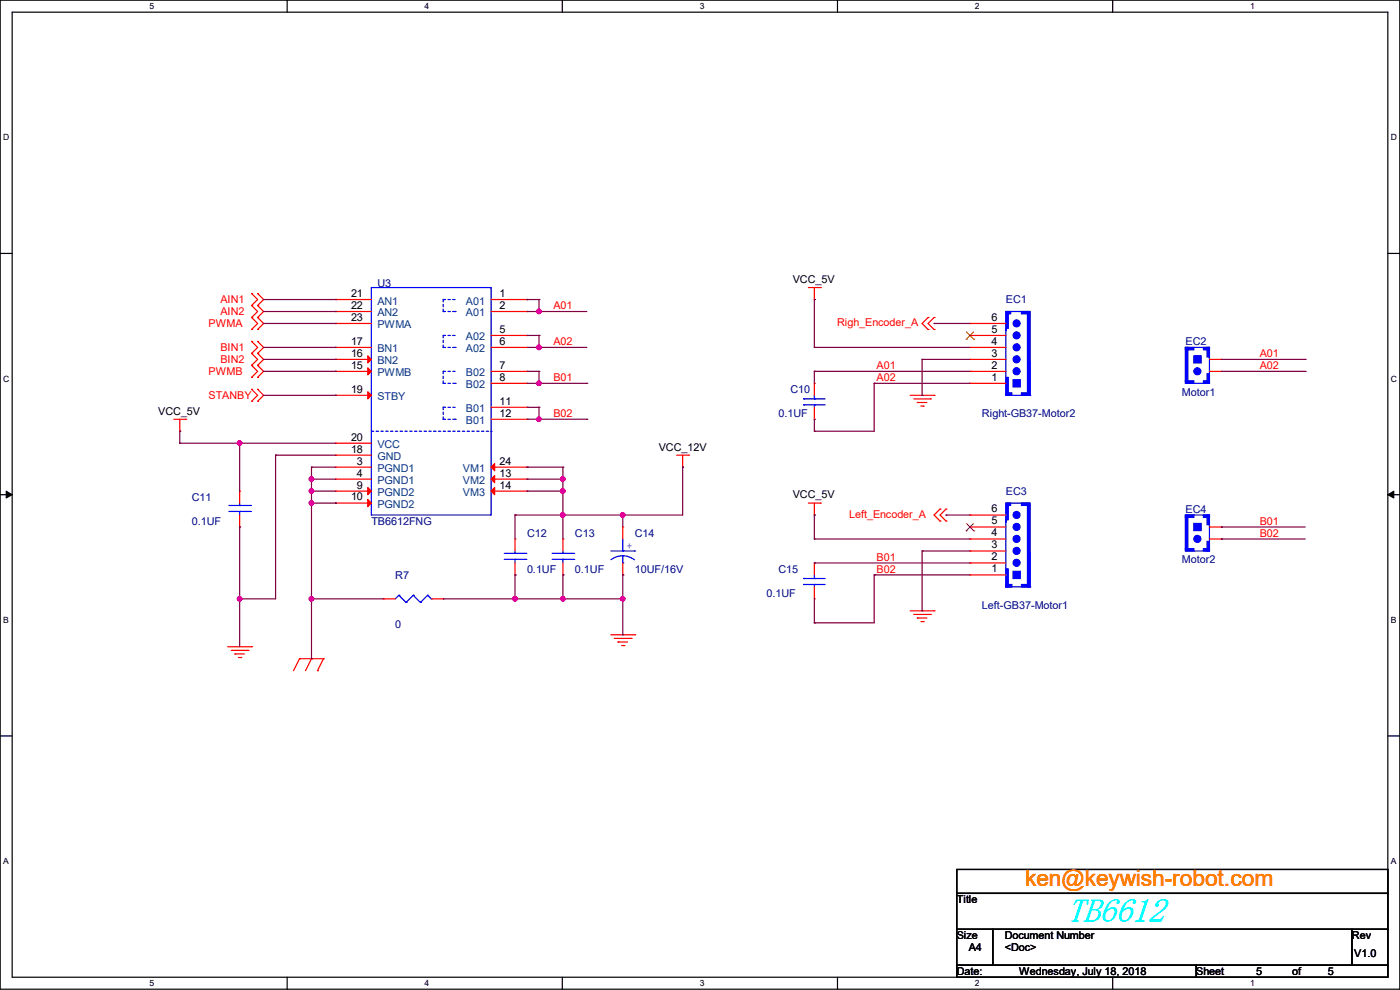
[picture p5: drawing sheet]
<svg xmlns="http://www.w3.org/2000/svg" width="297mm" height="210mm" viewBox="0 0 297 210" stroke-linecap="round" stroke-linejoin="round" font-family="sans-serif">
<path d="M0 0h297v209.8h-297zM2.6 2.6h291.8v204.7h-291.8z" fill="none" stroke="#000" stroke-width=".25"/>
<g fill="#fff">
<path d="M31.7 .3h1v2h-1z"/>
<path d="M31.7 207.6h1v1.9h-1z"/>
</g>
<path d="M60.9 0v2.6M60.9 207.3v2.5" fill="none" stroke="#000" stroke-width=".25"/>
<g fill="#fff">
<path d="M90.1 .3h1v2h-1z"/>
<path d="M90.1 207.6h1v1.9h-1z"/>
</g>
<path d="M119.3 0v2.6M119.3 207.3v2.5" fill="none" stroke="#000" stroke-width=".25"/>
<g fill="#fff">
<path d="M148.5 .3h.9v2h-.9z"/>
<path d="M148.5 207.6h.9v1.9h-.9z"/>
</g>
<path d="M177.7 0v2.6M177.7 207.3v2.5" fill="none" stroke="#000" stroke-width=".25"/>
<g fill="#fff">
<path d="M206.8 .3h1v2h-1z"/>
<path d="M206.8 207.6h1v1.9h-1z"/>
</g>
<path d="M236.1 0v2.6M236.1 207.3v2.5" fill="none" stroke="#000" stroke-width=".25"/>
<g fill="#fff">
<path d="M265.2 .3h1v2h-1z"/>
<path d="M265.2 207.6h1v1.9h-1z"/>
<path d="M.7 28.2h1.2v1.9h-1.2z"/>
<path d="M295.1 28.2h1.2v1.9h-1.2z"/>
<path d="M.7 79.3h1.2v2h-1.2z"/>
<path d="M295.1 79.3h1.2v2h-1.2z"/>
</g>
<path d="M0 53.8h2.6M294.4 53.8h2.6" fill="none" stroke="#000" stroke-width=".25"/>
<g fill="#fff">
<path d="M.7 130.5h1.2v2h-1.2z"/>
<path d="M295.1 130.5h1.1v2h-1.1z"/>
</g>
<path d="M0 104.9h2.6M294.4 104.9h2.6" fill="none" stroke="#000" stroke-width=".25"/>
<path d="M1.3 104.2l1.3 .7-1.3 .8zM294.4 104.9l1.3-.7v1.5z" fill="#000" stroke="#000" stroke-width=".21"/>
<g fill="#fff">
<path d="M.7 181.7h1.2v2h-1.2z"/>
<path d="M295.1 181.7h1.1v2h-1.1z"/>
</g>
<path d="M0 156.1h2.6M294.4 156.1h2.6M203 184.4h91.4v5.1h-91.4zM203 189.5h91.4v7.6h-91.4zM203 197.1h7.6v7.7h-7.6zM210.6 197.1h76.2v7.7h-76.2zM286.8 197.1h7.6v7.7h-7.6zM203 204.8h50.8v2.5h-50.8zM253.8 204.8h40.6v2.5h-40.6z" fill="none" stroke="#000" stroke-width=".25"/>
<g fill="none" stroke="#f00" stroke-width=".25">
<path d="M53.4 64.8h.1M53.4 62.3h.1M53.4 67.4h.1M53.4 69.9h.1M53.4 75h.1M53.4 72.4h.1M53.4 77.5h.1M53.4 62.3l1.3 1.2-1.3 1.3M53.4 64.8l1.3 1.3-1.3 1.3M53.4 67.4l1.3 1.2-1.3 1.3M53.4 72.4l1.3 1.3-1.3 1.3M53.4 75l1.3 1.2-1.3 1.3"/>
<path d="M53.4 77.5l1.3 1.3-1.3 1.3M54.7 62.3h.1M54.7 64.8h.1M54.7 67.4h.1M54.7 69.9h.1M54.7 72.4h.1M54.7 75h.1M54.7 77.5h.1M54.7 62.3l1.2 1.2-1.2 1.3M54.7 64.8l1.2 1.3-1.2 1.3M54.7 67.4l1.2 1.2-1.2 1.3M54.7 72.4l1.2 1.3-1.2 1.3"/>
<path d="M54.7 75l1.2 1.2-1.2 1.3M54.7 77.5l1.2 1.3-1.2 1.3M71.2 63.5h.1M71.2 76.2h.1M71.2 78.8h.1M71.2 66.1h.1M71.2 68.6h.1M71.2 73.7h.1M71.2 76.2h7.6M71.2 78.8h7.6M71.2 63.5h7.6M71.2 66.1h7.6"/>
<path d="M71.2 68.6h7.6M71.2 73.7h7.6M104.2 78.8h7.6M104.2 63.5h7.6M104.2 66.1h7.6M104.2 73.7h7.6M104.2 71.2h7.6M111.8 63.5h.1M111.8 78.8h.1M111.8 66.1h.1M111.8 71.2h.1M111.8 73.7h.1"/>
<path d="M171.5 61h2.5M172.8 63.5h.1M172.8 61v2.5M174 61h.1M196.9 69.9h.1M196.9 67.4h.1M196.9 67.4l-1.3 1.2 1.3 1.3M198.2 69.9h.1M198.2 67.4h.1M198.2 67.4l-1.3 1.2 1.3 1.3M205.8 78.8h.1M205.8 76.2h.1"/>
<path d="M205.8 73.7h.1M205.8 71.2h.1M205.8 68.6h.1M205.8 76.2h7.6M205.8 78.8h7.6M205.8 68.6h7.6M205.8 73.7h7.6M205.8 71.2h7.6M256.6 76.2h2.5M256.6 78.8h2.5M259.1 76.2h.1M259.1 78.8h.1"/>
<path d="M36.9 88.9h2.5M38.1 91.5h.1M38.1 88.9v2.6M39.4 88.9h.1M53.4 80.1h.1M53.4 85.1h.1M53.4 82.6h.1M53.4 82.6l1.3 1.3-1.3 1.2M54.7 80.1h.1M54.7 82.6h.1M54.7 85.1h.1M54.7 82.6l1.2 1.3-1.2 1.2"/>
<path d="M71.2 83.9h.1M71.2 94h.1M71.2 96.6h.1M71.2 99.1h.1M71.2 96.6h7.6M71.2 83.9h7.6M71.2 99.1h7.6M71.2 94h7.6M104.2 88.9h7.6M104.2 81.3h7.6M104.2 86.4h7.6M104.2 99.1h7.6"/>
<path d="M111.8 81.3h.1M111.8 86.4h.1M111.8 99.1h.1M111.8 88.9h.1M143.6 96.6h2.5M144.8 99.1h.1M144.8 96.6v2.5M146.1 96.6h.1M172.8 88.9h.1M172.8 81.3h.1M172.8 81.3v2.6M172.8 86.4v2.5"/>
<path d="M193.1 83.9h5.1M193.8 84.6h3.6M194.6 85.4h.1M194.6 85.4h2M195.4 86.1h.5M195.9 86.1h.1M197.4 84.6h.1M198.2 83.9h.1M205.8 81.3h.1M205.8 81.3h7.6M50.8 104.2h.1M50.8 111.8h.1"/>
<path d="M50.8 104.2v2.5M50.8 109.3v2.5M71.2 101.6h.1M71.2 104.2h.1M71.2 106.7h.1M71.2 106.7h7.6M71.2 101.6h7.6M71.2 104.2h7.6M104.2 101.6h7.6M104.2 104.2h7.6M109.3 114.3h.1M109.3 114.3v2.6"/>
<path d="M109.3 119.4v2.6M111.8 101.6h.1M111.8 104.2h.1M119.4 114.3h.1M119.4 114.3v2.6M119.4 119.4v2.6M132.1 111.8h.1M132.1 111.8v2.5M132.1 119.4v2.6M171.5 106.7h2.5M172.8 109.3h.1M172.8 119.4h.1"/>
<path d="M172.8 106.7v2.6M172.8 119.4v2.6M174 106.7h.1M199.4 110.5h.1M199.4 108h.1M199.4 108l-1.2 1.3 1.2 1.2M200.7 110.5h.1M200.7 108h.1M200.7 108l-1.3 1.3 1.3 1.2M205.8 119.4h.1M205.8 116.9h.1M205.8 114.3h.1"/>
<path d="M205.8 111.8h.1M205.8 109.3h.1M205.8 111.8h7.6M205.8 114.3h7.6M205.8 119.4h7.6M205.8 116.9h7.6M205.8 109.3h7.6M256.6 111.8h2.5M256.6 114.3h2.5M259.1 111.8h.1M259.1 114.3h.1M48.3 137.2h5.1"/>
<path d="M49.1 138h3.5M49.8 138.7h.1M49.8 138.7h2.1M50.6 139.5h.5M51.1 139.5h.1M52.6 138h.1M53.4 137.2h.1M63.5 139.7h.1M63.5 139.7l-1.2 2.6M63.5 139.7h5.1M66.1 139.7h.1M66.1 139.7l-1.3 2.6"/>
<path d="M68.6 139.7h.1M68.6 139.7l-1.2 2.6M81.3 127h.1M81.3 127h2.6M91.5 127h2.5M94 127h.1M109.3 122h.1M119.4 122h.1M129.6 134.7h5.1M130.3 135.4h3.6M131.1 136.2h.1M131.1 136.2h2"/>
<path d="M131.9 136.9h.5M132.1 122h.1M132.4 136.9h.1M133.9 135.4h.1M134.7 134.7h.1M172.8 127h.1M172.8 124.5v2.5M193.1 129.6h5.1M193.8 130.3h3.6M194.6 131.1h.1M194.6 131.1h2M195.4 131.9h.5"/>
<path d="M195.9 131.9h.1M197.4 130.3h.1M198.2 129.6h.1M205.8 122h.1M205.8 122h7.6M67.4 142.3h.1"/>
</g>
<g fill="none" stroke="#00f" stroke-width=".25">
<path d="M78.8 61h25.4v48.3h-25.4zM213.4 66.1h5.1v17.8h-5.1zM218.5 76.5v7.4M251.5 73.7h5.1v7.6h-5.1zM251.5 73.7v7.4M170.5 84.6h.1M170.5 85.9h.1M170.5 84.6h4.5M170.5 85.9h4.5M172.8 85.9h.1M172.8 84.6h.1M172.8 83.9v.7"/>
<path d="M172.8 85.9v.5M218.5 83.9h.1M251.5 81.1h.1M48.6 108.5h4.5M48.6 107.2h4.5M50.8 107.2h.1M50.8 108.5h.1M50.8 106.7v.5M50.8 108.5v.8M53.1 108.5h.1M53.1 107.2h.1M107 118.7h4.5"/>
<path d="M107 117.4h4.5M109.3 117.4h.1M109.3 118.7h.1M109.3 116.9v.5M109.3 118.7v.7M111.5 118.7h.1M111.5 117.4h.1M117.1 118.7h4.6M117.1 117.4h4.6M119.4 117.4h.1M119.4 118.7h.1M119.4 116.9v.5"/>
<path d="M119.4 118.7v.7M121.7 118.7h.1M121.7 117.4h.1M129.6 116.9h5.1M132.1 119.4h.1M132.1 116.9h.1M132.1 117.9l1.6 .3 .9 .6M132.1 117.9l-1 .1-1.5 .7M132.1 114.3v2.6M132.1 117.9v1.5M134.7 116.9h.1M213.4 106.7h5.1v17.8h-5.1z"/>
<path d="M218.5 117.1v7.4M251.5 109.3h5.1v7.6h-5.1zM251.5 116.6h.1M251.5 109.3v7.3M84.6 126.3h.1M84.6 126.3l-.7 .7M84.6 126.3l1.5 1.5M86.1 127.8h.1M87.7 126.3h.1M87.7 126.3l-1.6 1.5M87.7 126.3l1.5 1.5M89.2 127.8h.1"/>
<path d="M90.7 126.3h.1M90.7 126.3l-1.5 1.5M90.7 126.3l.8 .7M91.5 127h.1M170.5 122.7h.1M170.5 124h.1M170.5 122.7h4.5M170.5 124h4.5M172.8 124h.1M172.8 122.7h.1M172.8 122v.7M172.8 124v.5"/>
<path d="M218.5 124.5h.1"/>
</g>
<g fill="#00f" stroke="#00f" stroke-width=".25">
<path d="M253.3 111h1.5v1.6h-1.5z" fill-rule="evenodd"/>
<path d="M255.3 109.3h1.3v.5h-1.3z" fill-rule="evenodd"/>
<path d="M251.5 109.3h1.8v.5h-1.8z" fill-rule="evenodd"/>
<path d="M251.5 109.3h.5v7.3h-.5z" fill-rule="evenodd"/>
<path d="M251.5 116.4h1.8v.5h-1.8z" fill-rule="evenodd"/>
<path d="M255.3 116.4h1.3v.5h-1.3z" fill-rule="evenodd"/>
<path d="M256.1 114.9h.5v2h-.5z" fill-rule="evenodd"/>
<path d="M256.1 109.3h.5v2h-.5z" fill-rule="evenodd"/>
<path d="M253.3 75.5h1.5v1.5h-1.5z" fill-rule="evenodd"/>
<path d="M255.3 73.7h1.3v.5h-1.3z" fill-rule="evenodd"/>
<path d="M251.5 73.7h1.8v.5h-1.8z" fill-rule="evenodd"/>
<path d="M251.5 73.7h.5v7.4h-.5z" fill-rule="evenodd"/>
<path d="M251.5 80.8h1.8v.5h-1.8z" fill-rule="evenodd"/>
<path d="M255.3 80.8h1.3v.5h-1.3z" fill-rule="evenodd"/>
<path d="M256.1 79.3h.5v2h-.5z" fill-rule="evenodd"/>
<path d="M256.1 73.7h.5v2h-.5z" fill-rule="evenodd"/>
<path d="M214.9 121.2h1.6v1.5h-1.6z" fill-rule="evenodd"/>
<path d="M213.4 120.7h.5v3.8h-.5z" fill-rule="evenodd"/>
<path d="M213.4 124h1.3v.5h-1.3z" fill-rule="evenodd"/>
<path d="M216.7 124h1.8v.5h-1.8z" fill-rule="evenodd"/>
<path d="M218 107.2h.5v17.3h-.5z" fill-rule="evenodd"/>
<path d="M216.7 106.7h1.8v.5h-1.8z" fill-rule="evenodd"/>
<path d="M213.4 106.7h1v.5h-.5v3.1h-.5v.5z" fill-rule="evenodd"/>
<path d="M214.9 80.6h1.6v1.5h-1.6z" fill-rule="evenodd"/>
<path d="M213.4 80.1h.5v3.8h-.5z" fill-rule="evenodd"/>
<path d="M213.4 83.4h1.3v.5h-1.3z" fill-rule="evenodd"/>
<path d="M216.7 83.4h1.8v.5h-1.8z" fill-rule="evenodd"/>
<path d="M218 66.6h.5v17.3h-.5z" fill-rule="evenodd"/>
<path d="M216.7 66.1h1.8v.5h-1.8z" fill-rule="evenodd"/>
<path d="M213.4 66.1h1v.5h-.5v3h-.5v.5z" fill-rule="evenodd"/>
<circle cx="254" cy="114.3" r=".74"/>
<circle cx="254" cy="78.8" r=".74"/>
<circle cx="215.7" cy="119.4" r=".74"/>
<circle cx="215.7" cy="116.9" r=".74"/>
<circle cx="215.7" cy="114.3" r=".74"/>
<circle cx="215.7" cy="111.8" r=".74"/>
<circle cx="215.7" cy="109.2" r=".74"/>
<circle cx="215.7" cy="78.8" r=".74"/>
<circle cx="215.7" cy="76.2" r=".74"/>
<circle cx="215.7" cy="73.7" r=".74"/>
<circle cx="215.7" cy="71.1" r=".74"/>
<circle cx="215.7" cy="68.6" r=".74"/>
</g>
<path d="M205 72h.1M205 70.4l1.6 1.6M206.5 70.4l-1.5 1.6M206.6 72h.1M205 112.6h.1M205 111l1.6 1.6M206.5 111l-1.5 1.6M206.6 112.6h.1" fill="none" stroke="#804000" stroke-width=".21"/>
<g fill="none" stroke="#00f" stroke-width=".25" stroke-dasharray=".5">
<path d="M94 63.5h.1M94 63.5v2.6M94 66.1h.1M94 66.1h2.6M94 71.2h.1M94 73.7h2.6M94 71.2v2.5M94 73.7h.1M94 78.8h.1M94 78.8v2.5M96.6 63.5h-2.6M96.6 66.1h.1"/>
<path d="M96.6 71.2h-2.6M96.6 73.7h.1M96.6 78.8h-2.6M78.8 91.5h25.4M94 81.3h2.6M94 81.3h.1M94 86.4h.1M94 88.9h2.6M94 86.4v2.5M94 88.9h.1M96.6 81.3h.1M96.6 86.4h-2.6"/>
<path d="M96.6 88.9h.1M104.2 91.5h.1"/>
</g>
<g fill="#f00" stroke="#f00" stroke-width=".25">
<path d="M104.2 99.1l.7-.8v1.6z"/>
<path d="M104.2 101.6l.7-.7v1.5z"/>
<path d="M104.2 104.2l.7-.8v1.5z"/>
<path d="M78 75.5l.8 .7-.8 .8z"/>
<path d="M78 78l.8 .8-.8 .7z"/>
<path d="M78 83.1l.8 .8-.8 .7z"/>
<path d="M78 103.4l.8 .8-.8 .7z"/>
<path d="M78 106l.8 .7-.8 .8z"/>
</g>
<g fill="none" stroke="#800040" stroke-width=".25">
<path d="M55.9 78.8h15.3M55.9 68.6h15.3M55.9 63.5h15.3M55.9 66.1h15.3M55.9 73.7h15.3M55.9 76.2h15.3M71.2 63.5h.1M71.2 66.1h.1M71.2 68.6h.1M71.2 73.7h.1M71.2 76.2h.1M71.2 78.8h.1"/>
<path d="M111.8 63.5h.1M111.8 78.8h2.5M111.8 63.5h2.5M111.8 66.1h12.7M111.8 73.7h12.7M111.8 71.2h2.5M114.3 66.1h.1M114.3 73.7h.1M114.3 63.5h.1M114.3 71.2h.1M114.3 78.8h.1M114.3 63.5v2.6"/>
<path d="M114.3 71.2v2.5M114.3 78.8v2.5M172.8 78.8h.1M172.8 73.7h.1M172.8 63.5h.1M172.8 78.8h33M172.8 73.7h33M172.8 63.5v10.2M172.8 78.8v2.5M195.6 76.2h.1M195.6 76.2h10.2M195.6 76.2v7.7"/>
<path d="M198.2 68.6h.1M198.2 68.6h7.6M259.1 78.8h17.8M259.1 76.2h17.8M276.9 76.2h.1M276.9 78.8h.1M38.1 94h.1M38.1 91.5h.1M38.1 94h33.1M38.1 91.5v2.5M50.8 94h.1M50.8 94v10.2"/>
<path d="M55.9 83.9h15.3M58.5 96.6h.1M58.5 96.6v30.4h-7.7M58.5 96.6h12.7M66.1 99.1h.1M66.1 99.1h5.1M66.1 99.1v40.6M71.2 83.9h.1M111.8 99.1h.1M111.8 99.1h7.6M111.8 81.3h12.7M111.8 88.9h12.7"/>
<path d="M111.8 86.4h2.5M114.3 81.3h.1M114.3 88.9h.1M114.3 86.4h.1M114.3 86.4v2.5M119.4 99.1h.1M119.4 99.1v15.2M124.5 81.3h.1M124.5 88.9h.1M144.8 99.1h.1M144.8 99.1v10.2h-35.5M172.8 88.9h.1"/>
<path d="M172.8 91.5h.1M172.8 88.9v2.6M185.5 81.3h.1M185.5 81.3h20.3M185.5 81.3v10.2h-12.7M195.6 83.9h.1M50.8 111.8h.1M50.8 111.8v25.4M66.1 104.2h.1M66.1 106.7h.1M66.1 101.6h.1M66.1 101.6h5.1"/>
<path d="M66.1 104.2h5.1M66.1 106.7h5.1M71.2 106.7h.1M109.3 109.3h.1M109.3 109.3v5M111.8 101.6h.1M111.8 104.2h.1M111.8 101.6h7.6M111.8 104.2h7.6M119.4 109.3h.1M119.4 101.6h.1M119.4 104.2h.1"/>
<path d="M132.1 109.3h.1M132.1 109.3v2.5M172.8 119.4h.1M172.8 114.3h.1M172.8 109.3h.1M172.8 119.4h33M172.8 109.3v5M172.8 114.3h33M195.6 116.9h.1M195.6 116.9h10.2M195.6 116.9v12.7M200.7 109.3h.1"/>
<path d="M200.7 109.3h5.1M259.1 111.8h.1M259.1 114.3h.1M259.1 111.8h17.8M259.1 114.3h17.8M50.8 127h.1M66.1 127h.1M66.1 139.7h.1M66.1 127h15.2M94 127h38.1M109.3 122h.1M109.3 127h.1"/>
<path d="M109.3 122v5M119.4 122h.1M119.4 127h.1M119.4 122v5M132.1 122h.1M132.1 134.7h.1M132.1 122v12.7M172.8 132.1h.1M172.8 127v5.1M185.5 122h.1M185.5 122h20.3M185.5 122v10.1h-12.7"/>
<path d="M195.6 129.6h.1"/>
</g>
<g fill="#f0f" stroke="#f0f" stroke-width=".25">
<circle cx="132.1" cy="109.2" r=".49"/>
<circle cx="119.4" cy="127" r=".49"/>
<circle cx="109.2" cy="127" r=".49"/>
<circle cx="119.4" cy="101.6" r=".49"/>
<circle cx="119.4" cy="109.2" r=".49"/>
<circle cx="119.4" cy="104.2" r=".49"/>
<circle cx="114.3" cy="66.1" r=".49"/>
<circle cx="114.3" cy="73.7" r=".49"/>
<circle cx="114.3" cy="88.9" r=".49"/>
<circle cx="132.1" cy="127" r=".49"/>
<circle cx="50.8" cy="94" r=".49"/>
<circle cx="114.3" cy="81.3" r=".49"/>
<circle cx="66.1" cy="104.2" r=".49"/>
<circle cx="66.1" cy="101.6" r=".49"/>
<circle cx="50.8" cy="127" r=".49"/>
<circle cx="66.1" cy="106.7" r=".49"/>
<circle cx="66.1" cy="127" r=".49"/>
</g>
<text font-size="7.2" fill="#0ff" x="226.4" y="195.7">TB6612</text>
<text font-size="4.8" fill="#ff8000" x="217.5" y="188">ken@keywish-robot.com</text>
<g font-size="2.3" fill="#f00">
<text x="46.8" y="64.3">AIN1</text>
<text x="117.4" y="65.6">A01</text>
<text x="44.2" y="69.4">PWMA</text>
<text x="46.8" y="66.9">AIN2</text>
<text x="177.6" y="69.2">Righ_Encoder_A</text>
<text x="46.8" y="74.5">BIN1</text>
<text x="46.8" y="77">BIN2</text>
<text x="117.4" y="73.2">A02</text>
<text x="267.3" y="75.7">A01</text>
<text x="44.2" y="79.6">PWMB</text>
<text x="117.4" y="80.8">B01</text>
<text x="186" y="78.3">A01</text>
<text x="186" y="80.8">A02</text>
<text x="267.3" y="78.3">A02</text>
<text x="44.2" y="84.7">STANBY</text>
<text x="117.4" y="88.4">B02</text>
<text x="180.1" y="109.8">Left_Encoder_A</text>
<text x="267.3" y="111.3">B01</text>
<text x="267.3" y="113.8">B02</text>
<text x="186" y="118.9">B01</text>
<text x="186" y="121.5">B02</text>
</g>
<g font-size="2.3">
<text x="74.5" y="63">21</text>
<text x="74.5" y="65.5">22</text>
<text x="106" y="63">1</text>
<text x="106" y="65.5">2</text>
<text x="168.2" y="60">VCC_5V</text>
<text x="74.5" y="68.1">23</text>
<text x="106" y="70.6">5</text>
<text x="210.4" y="70.6">5</text>
<text x="210.4" y="68.1">6</text>
<text x="74.5" y="75.7">16</text>
<text x="74.5" y="73.2">17</text>
<text x="106" y="73.2">6</text>
<text x="210.4" y="75.7">3</text>
<text x="210.4" y="73.2">4</text>
<text x="74.5" y="78.2">15</text>
<text x="74.5" y="83.3">19</text>
<text x="106" y="78.2">7</text>
<text x="106" y="80.8">8</text>
<text x="210.4" y="80.8">1</text>
<text x="210.4" y="78.2">2</text>
<text x="33.6" y="88">VCC_5V</text>
<text x="106" y="85.9">11</text>
<text x="106" y="88.4">12</text>
<text x="74.5" y="93.5">20</text>
<text x="139.7" y="95.6">VCC_12V</text>
<text x="74.5" y="96">18</text>
<text x="75.7" y="98.6">3</text>
<text x="75.7" y="101.1">4</text>
<text x="106" y="98.6">24</text>
<text x="106" y="101.1">13</text>
<text x="74.5" y="106.2">10</text>
<text x="75.7" y="103.6">9</text>
<text x="106" y="103.6">14</text>
<text x="168.2" y="105.7">VCC_5V</text>
<text x="210.4" y="113.8">4</text>
<text x="210.4" y="111.3">5</text>
<text x="210.4" y="108.7">6</text>
<text x="210.4" y="118.9">2</text>
<text x="210.4" y="116.3">3</text>
<text x="210.4" y="121.4">1</text>
<text x="203" y="191.6">Title</text>
<text x="203" y="199.2">Size</text>
<text x="205.5" y="201.8">A4</text>
<text x="213.1" y="199.2">Document Number</text>
<text x="213.2" y="201.8">&lt;Doc&gt;</text>
<text x="286.8" y="199.2">Rev</text>
<text x="287.3" y="203">V1.0</text>
<text x="203" y="206.8">Date:</text>
<text x="216.2" y="206.8">Wednesday, July 18, 2018</text>
<text x="253.8" y="206.8">Sheet</text>
<text x="266.5" y="206.8">5</text>
<text x="274.1" y="206.8">of</text>
<text x="281.7" y="206.8">5</text>
</g>
<g font-size="2.3" fill="#000080">
<text x="80.1" y="60.8">U3</text>
<text x="213.4" y="64.3">EC1</text>
<text x="251.5" y="73.2">EC2</text>
<text x="167.7" y="83.4">C10</text>
<text x="250.7" y="83.9">Motor1</text>
<text x="165.1" y="88.5">0.1UF</text>
<text x="208.3" y="88.5">Right-GB37-Motor2</text>
<text x="40.7" y="106.3">C11</text>
<text x="213.4" y="105">EC3</text>
<text x="40.7" y="111.3">0.1UF</text>
<text x="78.8" y="111.3">TB6612FNG</text>
<text x="111.8" y="113.9">C12</text>
<text x="122" y="113.9">C13</text>
<text x="134.7" y="113.9">C14</text>
<text x="251.5" y="108.8">EC4</text>
<text x="250.7" y="119.5">Motor2</text>
<text x="83.9" y="122.8">R7</text>
<text x="111.8" y="121.5">0.1UF</text>
<text x="122" y="121.5">0.1UF</text>
<text x="134.7" y="121.5">10UF/16V</text>
<text x="165.1" y="121.5">C15</text>
<text x="162.6" y="126.6">0.1UF</text>
<text x="208.3" y="129.1">Left-GB37-Motor1</text>
<text x="83.9" y="133.2">0</text>
</g>
<g font-size="2.3" fill="#004080">
<text x="80.1" y="64.6">AN1</text>
<text x="98.8" y="64.6">A01</text>
<text x="80.1" y="67.1">AN2</text>
<text x="80.1" y="69.7">PWMA</text>
<text x="98.8" y="67.1">A01</text>
<text x="80.1" y="77.3">BN2</text>
<text x="80.1" y="74.8">BN1</text>
<text x="98.8" y="72.2">A02</text>
<text x="98.8" y="74.8">A02</text>
<text x="80.1" y="79.8">PWMB</text>
<text x="98.8" y="79.8">B02</text>
<text x="98.8" y="82.4">B02</text>
<text x="80.1" y="84.9">STBY</text>
<text x="98.8" y="87.5">B01</text>
<text x="80.1" y="95.1">VCC</text>
<text x="98.8" y="90">B01</text>
<text x="80.1" y="97.6">GND</text>
<text x="80.1" y="100.2">PGND1</text>
<text x="98.2" y="100.2">VM1</text>
<text x="80.1" y="102.7">PGND1</text>
<text x="80.1" y="105.2">PGND2</text>
<text x="80.1" y="107.8">PGND2</text>
<text x="98.2" y="102.7">VM2</text>
<text x="98.2" y="105.2">VM3</text>
</g>
<text font-size="2.3" fill="#00f" x="132.9" y="116.5">+</text>
<g font-size="1.8">
<text x="31.7" y="1.9">5</text>
<text x="90.1" y="1.9">4</text>
<text x="148.5" y="1.9">3</text>
<text x="206.8" y="1.9">2</text>
<text x="265.2" y="1.9">1</text>
<text x=".7" y="29.8">D</text>
<text x="295.1" y="29.8">D</text>
<text x=".7" y="80.9">C</text>
<text x="295.1" y="80.9">C</text>
<text x=".7" y="132.1">B</text>
<text x="295.1" y="132.1">B</text>
<text x=".7" y="183.3">A</text>
<text x="295.1" y="183.3">A</text>
<text x="31.7" y="209.2">5</text>
<text x="90.1" y="209.2">4</text>
<text x="148.5" y="209.2">3</text>
<text x="206.8" y="209.2">2</text>
<text x="265.2" y="209.2">1</text>
</g>
</svg>
